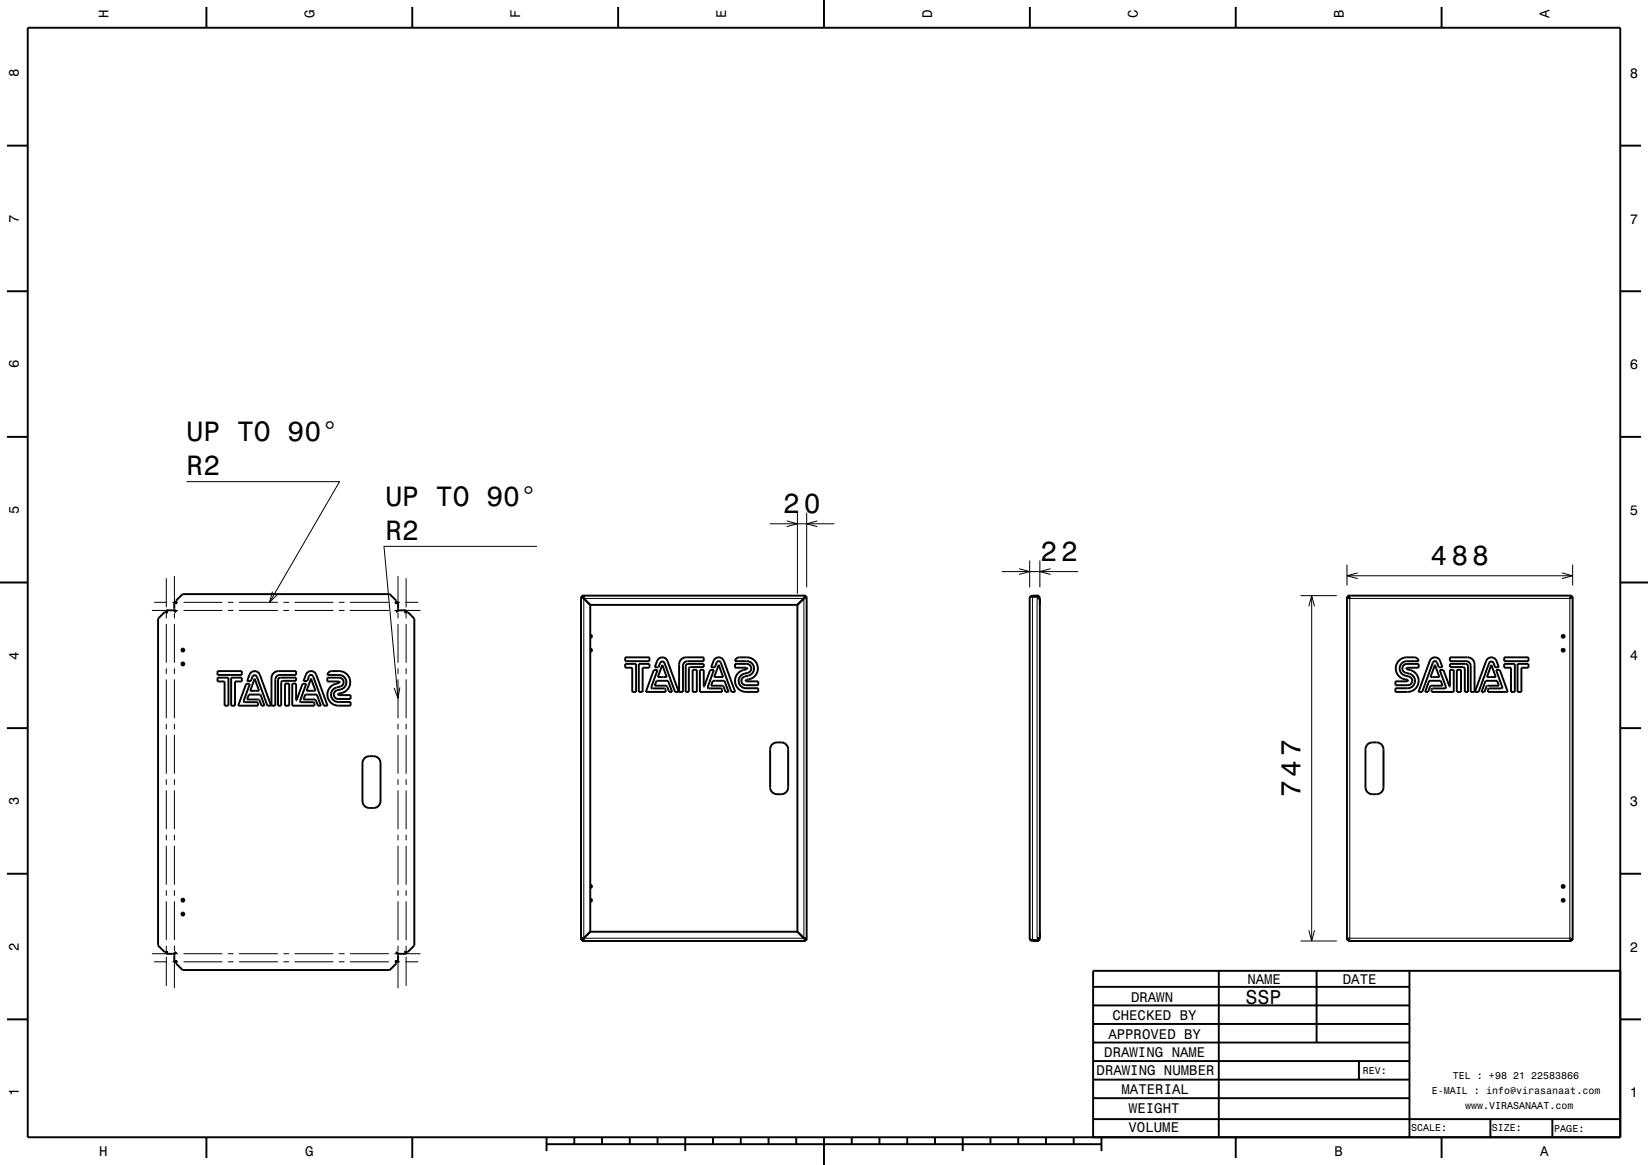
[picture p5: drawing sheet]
<svg xmlns="http://www.w3.org/2000/svg" width="297mm" height="210mm" viewBox="0 0 297 210" stroke-linecap="round" stroke-linejoin="round" font-family="sans-serif">
<g fill="none" stroke="#000" stroke-width=".18">
<path d="M33.6 86.8h27.6l-12.6 21.8M96.8 98.5h-27.6l2.5 27.4M138.7 94.4h11.7M141.8 93.9l1.9 .5-1.9 .5M143.7 92.4v14.6M145.4 92.4v13.5M147.3 93.9l-1.9 .5 1.9 .5M27.4 110h2.7M27.8 108.6h2.3M30 104.2v5.3M30 110.5v1M30 112.5v7"/>
<path d="M31.1 110h1M31.1 108.6h1M31.4 103.8v5.7M31.4 110.5v1M31.4 112.5v7M33.1 110h7M33.1 108.6h7M41.1 110h1M41.1 108.6h1M43.1 110h7M43.1 108.6h7M49.1 106.6l-.5 2 1.4-1.4"/>
<path d="M51.1 110h1M51.1 108.6h1M53.1 110h7M53.1 108.6h7M61.1 110h1M61.1 108.6h1M63.1 110h7M63.1 108.6h7M71.1 110h1M71.1 108.6h1M71.7 103.8v5.7M71.7 110.5v1"/>
<path d="M71.7 112.5v7M73.1 110h2.7M73.1 108.6h2.3M73.2 104.2v5.3M73.2 110.5v1M73.2 112.5v7M105.2 107.9h39.7v61.2h-39.7zM180.6 103h13.7M183.6 102.5l2 .5-2 .6M185.6 101v4.9M186.1 107.4v62.2M186.9 107.9v61.2"/>
<path d="M187.4 101v4.9M189.3 102.5l-1.9 .5 1.9 .6M234.4 107.4h6.5M235.9 109.3l.5-1.9 .5 1.9M236.4 107.4v62.2M242.7 101.8v3.7M242.7 103.8h40.7M243.3 107.9h39.6v61.2h-39.6zM244.7 103.3l-2 .5 2 .5M281.5 103.3l1.9 .5-1.9 .5M283.4 101.8v3.7M30 120.5v1"/>
<path d="M30 122.5v7M30 130.5v1M30 132.5v7M31.4 120.5v1M31.4 122.5v7M31.4 130.5v1M31.4 132.5v7M71.7 120.5v1M71.7 122.5v7M71.7 130.5v1M71.7 132.5v7M72.1 123.9l-.4 2-.7-1.9"/>
<path d="M73.2 120.5v1M73.2 122.5v7M73.2 130.5v1M73.2 132.5v7M30 140.5v1M30 142.5v7M30 150.5v1M30 152.5v7M31.4 140.5v1M31.4 142.5v7M31.4 150.5v1M31.4 152.5v7"/>
<path d="M71.7 140.5v1M71.7 142.5v7M71.7 150.5v1M71.7 152.5v7M73.2 140.5v1M73.2 142.5v7M73.2 150.5v1M73.2 152.5v7M27.4 171.9h2.7M27.8 173.4h2.3M30 160.5v1M30 162.5v7"/>
<path d="M30 170.5v1M30 172.5v5.2M31.1 171.9h1M31.1 173.4h1M31.4 160.5v1M31.4 162.5v7M31.4 170.5v1M31.4 172.5v5.6M33.1 171.9h7M33.1 173.4h7M41.1 171.9h1M41.1 173.4h1"/>
<path d="M43.1 171.9h7M43.1 173.4h7M51.1 171.9h1M51.1 173.4h1M53.1 171.9h7M53.1 173.4h7M61.1 171.9h1M61.1 173.4h1M63.1 171.9h7M63.1 173.4h7M71.1 171.9h1M71.1 173.4h1"/>
<path d="M71.7 160.5v1M71.7 162.5v7M71.7 170.5v1M71.7 172.5v5.6M73.1 171.9h2.7M73.1 173.4h2.3M73.2 160.5v1M73.2 162.5v7M73.2 170.5v1M73.2 172.5v5.2M234.4 169.6h6.5M235.9 167.7l.5 1.9 .5-1.9"/>
</g>
<g fill="none" stroke="#000" stroke-width=".35">
<path d="M5 5h287v200h-287zM37.2 1.3v3.7M74.3 1.3v3.7M111.4 1.3v3.7M148.5 0v5M185.6 1.3v3.7M222.7 1.3v3.7M259.8 1.3v3.7M1.2 26.3h3.8M292 26.3h3.8M1.2 52.5h3.8M292 52.5h3.8"/>
<path d="M1.2 78.8h3.8M292 78.8h3.8M0 105h5M30.3 110.4h-.6l-1.2 1.1v58.9l1.2 1.2h.6M31.7 108.6h-.3v1.2l.3 .6-.6-.4h-1.2v.4M31.7 108.9v-.6l1.2-1.2h37.3l1.2 1.2v.6M32.8 119.4h.3l.1 .2v.2l-.2 .2-.2-.1-.1-.2zM32.8 116.9h.3l.1 .2v.2l-.2 .2-.2-.1-.1-.2zM71.4 108.6h.3v1.2l-.3 .6 .6-.4h1.2v.4M72.9 110.4h.6l1.2 1.1v58.9l-1.2 1.2h-.6M104.7 107.9h.2v-.5h40.3v.5h.2M104.9 107.5l.3 .4"/>
<path d="M105.2 107.5h-.5v62h.5M105.2 107.9l1.2 1.1M105.2 107.4v.5M106.4 116.9l.2 .1 .1 .2-.1 .2-.2 .1M106.4 114.4l.2 .1 .1 .2-.1 .2-.2 .1M106.4 109v59M106.4 109h37.3M112.7 118.5h4.3v.7h-4.3zM112.7 119.7h1.9v5h-.7v-4.3h-1.2zM115.1 119.7h1.9v.7h-1.2v4.3h-.7zM118.7 118.8a1 1 0 0 1 1.6 .4l2 5.5h-.6l-1.9-5.2a.43 .43 0 0 0-.4-.3 .43 .43 0 0 0-.4 .3l-.3 .8h-.7zM119.4 119.8l.8 2.2h-1.6z"/>
<path d="M122.8 118.9l.6-.4h3.4v.7h-2.9a.85 .85 0 0 0-.8 .8v4.7h-.7v-4.9l.1-.5zM123.8 119.7h3v.5l-2.6 .1-.1 4.4h-.5v-4.6zM128.8 118.8a1 1 0 0 1 1.7 .3l2 5.6h-.7l-2.1-5.5h-.4l-.5 1.1h-.6zM129.5 119.8l.8 2.2h-1.6zM132.5 119.7h2.1a.82 .82 0 0 1 .8 .7 .82 .82 0 0 1-.6 .9 1.47 1.47 0 0 0-1.5 2.1l.3 .4 .5 .2 2.5 .1v.6h-2.1a2.05 2.05 0 0 1-2-2.1 2.05 2.05 0 0 1 2.1-2l.1-.1-.2-.1h-2zM132.6 118.8l.4-.3h1.6a2.02 2.02 0 0 1 2 2 2.02 2.02 0 0 1-2.1 2l-.1 .2 .1 .1h2.1v.7h-2.2a.79 .79 0 0 1-.8-.7 .79 .79 0 0 1 .6-.8 1.53 1.53 0 0 0 1.7-1.7 1.32 1.32 0 0 0-1.3-1.1h-2.1zM143.7 109v59M144.9 107.4v.1h.5v62h-.5v.1M145.2 107.5l-1.5 1.5M185.6 107.9a.5 .5 0 0 1 .5-.5h1.1v.5M185.6 107.9v61.2M186.9 107.9h.5"/>
<path d="M187.2 107.5h-1.3l-.3 .4M187.2 107.5l.2 .4M187.4 107.9v61.2M242.7 107.5h.2M242.7 107.5l.6 .4M242.7 107.5v62M242.9 107.4v.1M242.9 107.4h40.3M242.9 107.4l.4 .5M242.9 107.5l.4 .4M252.2 119l.4-.3 .7-.2h1.7a.78 .78 0 0 1 .7 .7h-2.1a1.32 1.32 0 0 0-1.4 1.1 1.32 1.32 0 0 0 1 1.5l.7 .2a.79 .79 0 0 1 .6 .8 .79 .79 0 0 1-.8 .7h-2.2v-.7h2.1l.1-.1-.1-.2a2.03 2.03 0 0 1-1.9-1.2 2.03 2.03 0 0 1 .5-2.3zM252.9 120l.6-.3h2.2v.7h-2.1l-.1 .1 .1 .1a2.05 2.05 0 0 1 2.1 2 2.05 2.05 0 0 1-2 2.1h-2.2v-.6h2.2a1.33 1.33 0 0 0 1.3-1.2 1.33 1.33 0 0 0-1-1.5 1.28 1.28 0 0 1-1.2-.7z"/>
<path d="M257.9 118.8a1 1 0 0 1 1.6 .3l.5 1.2h-.7l-.5-1.1h-.4l-2.1 5.5h-.7l2.1-5.6zM258.6 119.8l.8 2.2h-1.6zM261.3 119.7h2.8l.4 .2 .1 4.8h-.6l-.1-4.4-2.6-.1zM261.3 118.5h3.2a1.27 1.27 0 0 1 1.2 1.3v4.9h-.7v-4.7a.84 .84 0 0 0-.8-.8h-2.9zM268.1 118.8a1 1 0 0 1 1.6 .4l.4 1.1h-.6l-.3-.8a.42 .42 0 0 0-.4-.3 .42 .42 0 0 0-.4 .3l-1.9 5.2h-.7l2-5.5zM268.8 119.8l.8 2.2h-1.6zM271.1 118.5h4.4v.7h-4.4zM271.1 119.7h1.9v5h-.7v-4.3h-1.2zM273.5 119.7h2v.7h-1.3v4.3h-.7zM281.5 117l.3-.1 .2 .2v.2l-.2 .2-.2-.1-.2-.2zM281.5 114.5l.3-.1 .2 .2v.2l-.2 .2-.2-.1-.2-.2zM281.7 114.4v.6"/>
<path d="M281.7 116.9v.6M283.2 107.5h.2M283.2 107.5l-.3 .4M283.2 107.4l-.3 .5M283.2 107.4v.1M283.4 107.5v62M283.4 107.5l-.5 .4M292 105h5M1.2 131.3h3.8M39.2 121h4.4v.7h-4.4zM39.2 122.2h2v5h-.7v-4.4h-1.3zM41.7 122.2h1.9v.6h-1.2v4.4h-.7z"/>
<path d="M44.4 123.3h.6l-1.1 3 .1 .2 2.4 .1 .1 .6h-3.6zM44.8 125.2h2.1l.8 2h-.6l-.3-1-.2-.1h-2.1zM45.2 121.3a1 1 0 0 1 1.6 .3l2.1 5.6h-.7l-1.9-5.2a.42 .42 0 0 0-.4-.3 .42 .42 0 0 0-.4 .3l-.3 .8h-.7zM45.9 122.3l.8 2.2h-1.6zM49.3 121.3l.4-.2 .5-.1h3.2v.7h-2.9a.84 .84 0 0 0-.9 .8v4.7h-.7v-5l.1-.4zM50.3 122.2h3.1v.5l-2.6 .1-.1 4.4h-.6v-4.6zM51.4 123.2h.7v4h-.7zM52.7 123.2h.7v3l1.1-2.9h.7l-1.1 3v.2l2.5 .1 .1 .6h-4zM55 125.2h2.1l.7 2h-.5l-.4-1-.1-.1h-2.1zM55.4 121.2a1 1 0 0 1 1.6 .4l2 5.6h-.6l-2.1-5.5h-.5l-.4 1.1h-.7zM56.1 122.3l.8 2.2h-1.6zM59 122.2h2.1a.82 .82 0 0 1 .8 .7 .82 .82 0 0 1-.6 .9 1.48 1.48 0 0 0-1.6 1.9l.3 .4 .6 .4h2.6v.7h-2.2a2.05 2.05 0 0 1-2-2.1 2.05 2.05 0 0 1 2.1-2l.1-.1-.1-.2h-2.1z"/>
<path d="M59.3 121.1l.5-.1h1.3a2.02 2.02 0 0 1 2 2 2.02 2.02 0 0 1-2 2l-.2 .1 .2 .2h2.1v.7h-2.3a.79 .79 0 0 1-.8-.7 .79 .79 0 0 1 .6-.9 1.48 1.48 0 0 0 1.6-1.9l-.2-.4-.7-.4h-2.4zM65.7 136.7a2.26 2.26 0 0 1 2.3-.2l.4 .4 .2 .7v6.8a1.25 1.25 0 0 1-1.3 1.2 1.5 1.5 0 0 1-1.9-1l-.1-7 .1-.5zM117.8 120.8h.7l-1.1 3v.3h2.4l.2 .6h-3.6zM118.3 122.7h2.1l.7 2h-.5l-.4-1-.1-.1h-2.1zM124.8 120.7h.8v4h-.8zM126.1 120.7h.7l.1 3 1.1-2.9h.7l-1.2 3 .1 .3h2.4l.1 .6h-4zM128.5 122.7h2.1l.7 2h-.5l-.4-1-.2-.1h-2zM139.1 134.2a2.27 2.27 0 0 1 2.4-.2l.4 .6 .1 .5v6.8a1.25 1.25 0 0 1-1.2 1.3 1.5 1.5 0 0 1-2-1v-7.1l.1-.5zM246.4 134.2a2.26 2.26 0 0 1 2.4-.2l.3 .4 .2 .7v6.8a1.25 1.25 0 0 1-1.2 1.3 1.5 1.5 0 0 1-2-1v-7.1l.1-.5zM257.6 122.7h2.1l.3 .9h-2.1l-.2 .1-.3 1h-.6zM259.5 120.8h.6l1.2 2.9v-3h.7v4h-4v-.5l.2-.1h2.2l.2-.1zM262.5 120.7h.8v4h-.8z"/>
<path d="M267.7 122.7h2.1l.3 .9h-2l-.2 .1-.4 1h-.5zM269.6 120.8h.7l1.4 3.9h-3.5v-.5l.1-.1h2.3l.1-.1zM292 131.3h3.8M1.2 157.5h3.8M106.4 159.5l.2 .1 .1 .2-.1 .2-.2 .1M281.5 159.6l.3-.1 .2 .2v.2l-.2 .1h-.2l-.2-.2zM281.7 159.5v.6M292 157.5h3.8M29.9 171.6v.3h1.3l.5-.3-.3 .6v1.2h.3M31.7 173.1v.6l1.2 1.2h37.3l1.2-1.2v-.6M32.8 162h.3l.1 .2v.2l-.2 .1h-.2l-.1-.2zM32.8 164.5h.3l.1 .2v.2l-.2 .1h-.2l-.1-.2z"/>
<path d="M73.2 171.6v.3h-1.2l-.6-.3 .3 .6v1.2h-.3M104.7 169.1h.5M104.9 169.1v.5h40.3v-.5M105.2 169.1l-.3 .4M105.2 169.1v.5M106.4 162l.2 .1 .1 .2-.1 .2-.2 .1M106.4 168l-1.2 1.1M106.4 168h37.3M143.7 168l1.5 1.5M144.9 169.1h.5M185.6 169.1l.3 .3 1.3 .1M185.6 169.1a.5 .5 0 0 0 .5 .5h1.1v-.5"/>
<path d="M186.9 169.1h.5M187.4 169.1l-.2 .4M197 177.9h57M219.6 174.9v30M237.3 175v12.9M242.7 169.5h.2M242.9 169.5v.1M242.9 169.6h40.3M243.3 169.1l-.4 .4M243.3 169.1l-.6 .4M243.3 169.1l-.4 .5M254 175v30"/>
<path d="M281.5 162.1l.3-.1 .2 .2v.2l-.2 .1h-.2l-.2-.2zM281.7 162v.6M282.9 169.1l.5 .4M282.9 169.1l.3 .4M282.9 169.1l.3 .5M283.2 169.5h.2M283.2 169.5v.1M292 175h-95v30M1.2 183.8h3.8M197 181.2h57M197 184.6h57M197 187.9h57"/>
<path d="M197 191.3h57M197 194.6h57M197 198h57M244.9 191.3v3.3M292 183.8h3.8M37.2 205v3.8M74.3 205v3.8M98.5 206.3h100M98.5 205v2.5M103.5 205v1.3M108.5 205v1.3M113.5 205v1.3"/>
<path d="M118.5 205v1.3M123.5 205v2.5M128.5 205v1.3M133.5 205v1.3M138.5 205v1.3M143.5 205v1.3M148.5 205v5M153.5 205v1.3M158.5 205v1.3M163.5 205v1.3M168.5 205v1.3M173.5 205v2.5"/>
<path d="M178.5 205v1.3M183.5 205v1.3M188.5 205v1.3M193.5 205v1.3M197 201.7h95M198.5 205v2.5M222.7 205v3.8M259.8 205v3.8M268.6 201.7v3.3M279.8 201.8v3.2"/>
</g>
<g font-size="5">
<text x="33.6" y="79.6">UP TO 90°</text>
<text x="33.6" y="85.6">R2</text>
<text x="69.5" y="91.2">UP TO 90°</text>
<text x="141.2" y="92.4">20</text>
<text x="69.5" y="97.3">R2</text>
<text x="187.5" y="101">22</text>
<text x="257.8" y="101.8">488</text>
<text x="234.4" y="143.7" transform="rotate(-90 234.4 143.7)">747</text>
</g>
<text font-size="3.6" x="224.5" y="180.9">SSP</text>
<g font-size="2.5">
<text x="19.6" y="3.3" transform="rotate(-90 19.6 3.3)">H</text>
<text x="56.7" y="3.3" transform="rotate(-90 56.7 3.3)">G</text>
<text x="93.8" y="3.3" transform="rotate(-90 93.8 3.3)">F</text>
<text x="130.9" y="3.3" transform="rotate(-90 130.9 3.3)">E</text>
<text x="168" y="3.3" transform="rotate(-90 168 3.3)">D</text>
<text x="205.1" y="3.3" transform="rotate(-90 205.1 3.3)">C</text>
<text x="242.2" y="3.3" transform="rotate(-90 242.2 3.3)">B</text>
<text x="279.3" y="3.3" transform="rotate(-90 279.3 3.3)">A</text>
<text x="3.4" y="13.9" transform="rotate(-90 3.4 13.9)">8</text>
<text x="293.7" y="14">8</text>
<text x="3.4" y="40.1" transform="rotate(-90 3.4 40.1)">7</text>
<text x="293.7" y="40.3">7</text>
<text x="3.4" y="66.4" transform="rotate(-90 3.4 66.4)">6</text>
<text x="293.7" y="66.5">6</text>
<text x="3.4" y="92.6" transform="rotate(-90 3.4 92.6)">5</text>
<text x="293.7" y="92.8">5</text>
<text x="3.4" y="118.9" transform="rotate(-90 3.4 118.9)">4</text>
<text x="293.7" y="119">4</text>
<text x="3.4" y="145.1" transform="rotate(-90 3.4 145.1)">3</text>
<text x="293.7" y="145.3">3</text>
<text x="3.4" y="171.4" transform="rotate(-90 3.4 171.4)">2</text>
<text x="293.7" y="171.5">2</text>
<text x="224.8" y="177.3">NAME</text>
<text x="242" y="177.3">DATE</text>
<text x="200.5" y="183.9">CHECKED BY</text>
<text x="203.8" y="180.5">DRAWN</text>
<text x="199" y="190.6">DRAWING NAME</text>
<text x="199.7" y="187.2">APPROVED BY</text>
<text x="3.4" y="197.6" transform="rotate(-90 3.4 197.6)">1</text>
<text x="197.6" y="193.8">DRAWING NUMBER</text>
<text x="202.1" y="197.2">MATERIAL</text>
<text x="293.7" y="197.8">1</text>
<text x="203.5" y="200.6">WEIGHT</text>
<text x="17.9" y="208.4">H</text>
<text x="55" y="208.4">G</text>
<text x="203.4" y="204.1">VOLUME</text>
<text x="240.5" y="208.4">B</text>
<text x="277.6" y="208.4">A</text>
</g>
<g font-size="1.8">
<text x="245.6" y="193.6">REV:</text>
<text x="258" y="197.2">E-MAIL : info@virasanaat.com</text>
<text x="261.8" y="194.6">TEL : +98 21 22583866</text>
<text x="254.3" y="203.9">SCALE:</text>
<text x="264" y="199.9">www.VIRASANAAT.com</text>
<text x="268.8" y="203.9">SIZE:</text>
<text x="280.1" y="204">PAGE:</text>
</g>
</svg>
